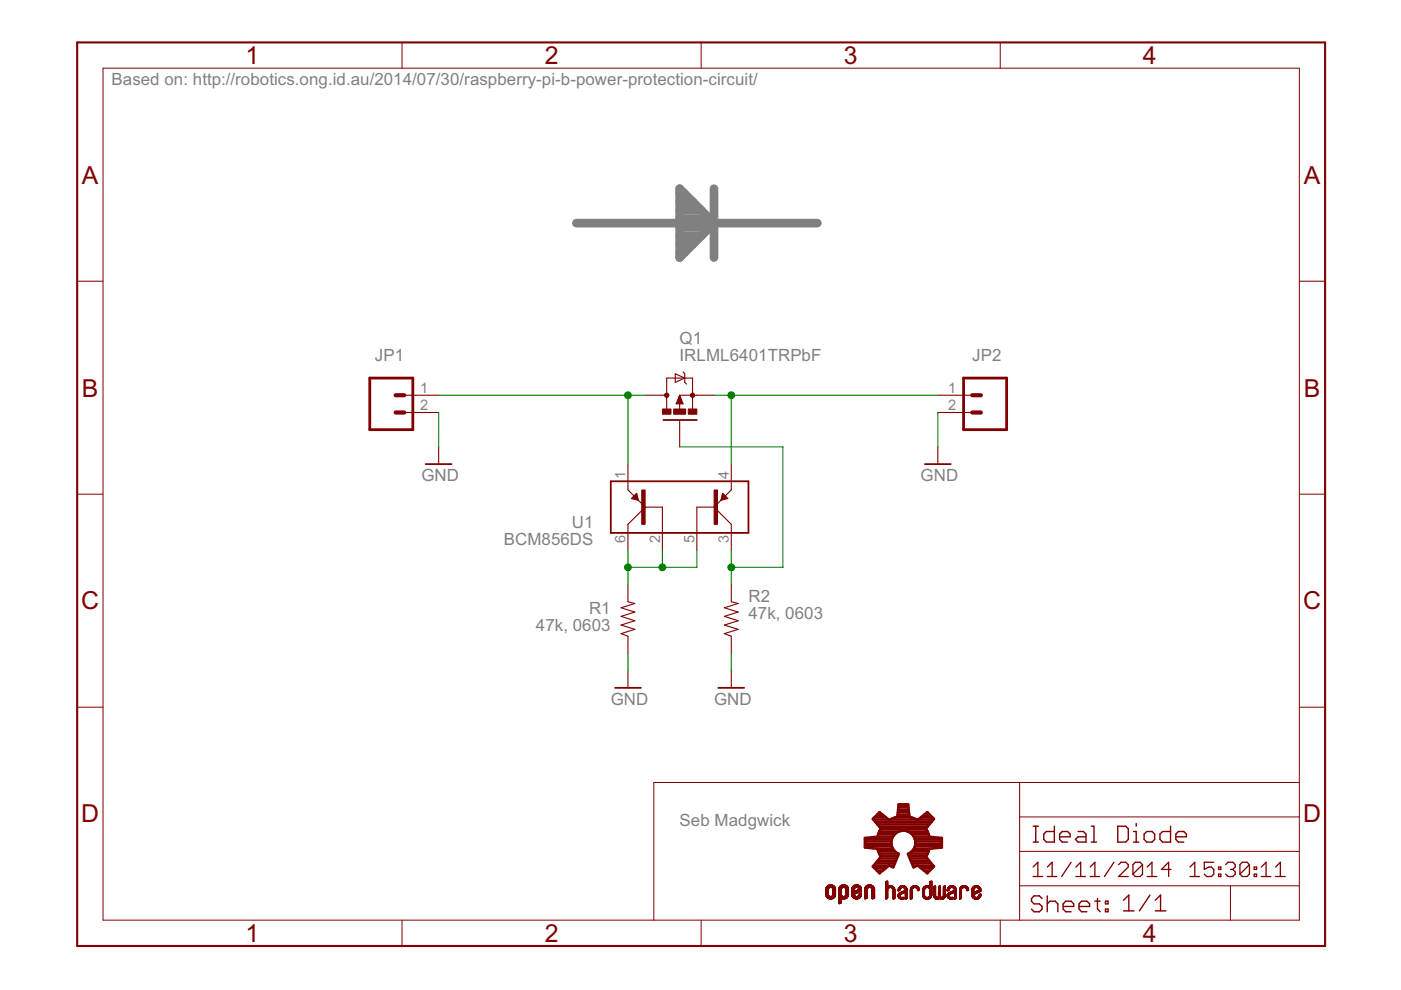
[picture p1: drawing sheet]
<svg xmlns="http://www.w3.org/2000/svg" width="297mm" height="210mm" viewBox="0 0 297 210" stroke-linecap="round" stroke-linejoin="round" font-family="sans-serif">
<path d="M122.2 47.3h51.1M144.1 40l7.3 7.3-7.3 7.3zM144.1 53.6h1M144.1 51.8h2.8M144.1 50h4.6M144.1 48.2h6.4M144.1 46.4h6.4M144.1 44.6h4.6M144.1 42.8h2.8M144.1 41h1M151.4 40v14.6" fill="none" stroke="#808080" stroke-width="1.8"/>
<g fill="none" stroke="#800000" stroke-width=".21">
<path d="M21.8 14.5h253.7v180.6h-253.7zM85.2 9v5.5M148.7 9v5.5M212.1 9v5.5M16.4 59.6h5.4M275.5 59.6h5.4M16.4 104.8h5.4M275.5 104.8h5.4M16.4 149.9h5.4M275.5 149.9h5.4M216.2 165.9v29.2M216.2 173.2h59.3"/>
<path d="M275.5 165.9h-136.9v29.2M85.2 195.1v5.5M148.7 195.1v5.5M175.1 189.6l.5 .1M175.1 189.6h.5M175.1 189.5h.5M175.1 189.4h.5M175.1 189.3h.5M175.1 189.2h.5M175.1 189.1h.5M175.1 189h.5M175.1 188.9h.5"/>
<path d="M175.1 188.8h.5M175.1 188.7h.5M175.1 188.6h.5M175.1 189.7l.6 .1M175.1 189.7h.6M175.1 188.5h.6M175.1 188.4h.6M175.1 189.8l.7 .1M175.1 189.8h.6M175.1 190h.8M175.1 189.9l.8 .1M175.1 189.9h.7"/>
<path d="M175.2 190.1h1.9M175.2 188.1h1.8M175.2 190.1h1.8M175.2 190.2h1.8M175.3 190.2h1.7M175.3 188h1.7M175.3 190.3h1.6M175.3 187.9h1.6M175.4 190.3h1.5M175.4 190.4h1.4M175.4 187.9h1.5M175.5 187.8h1.3"/>
<path d="M175.5 190.4h1.2M175.5 187.7l1.2 .1M175.6 190.5h1.1M175.6 187.7h1.1M175.6 188.5l-.5 .1M175.7 190.5h.9M175.7 188.4h-.6M175.7 188.3h-.6M175.7 187.6h.8M175.8 190.6h.6M175.8 188.3h-.7M175.9 188.2h-.8"/>
<path d="M175.9 187.6h.4M176 190.6h.3M176 188.2h-.9M176.2 188.2h.9M176.3 190h.8M176.4 188.2h.7M176.4 189.9h.7M176.4 188.3h.7M176.5 189.9h.6M176.5 188.3h.6M176.5 188.4h.6M176.6 189.8h.5"/>
<path d="M176.6 188.5h.6M176.6 188.4h.6M176.6 189.7h.6M176.6 189.6h.6M176.6 189.5h.6M176.6 189.4h.6M176.6 189.3h.6M176.6 189.2h.6M176.6 189.1h.6M176.6 189h.6M176.6 188.9h.6M176.6 188.8h.6"/>
<path d="M176.6 188.7h.6M176.6 188.6h.6M177.1 189.9l-.8 .1M177.2 189.7l-.6 .1M177.8 191.4h.6M177.8 191.3h.6M177.8 191.2h.6M177.8 191.1h.6M177.8 191h.6M177.8 190.9h.6M177.8 190.8h.6M177.8 190.7h.6"/>
<path d="M177.8 190.6h.6M177.8 190.1h2M177.8 190h.9M177.8 189.9l.8 .1M177.8 189.9h.7M177.8 189.8l.7 .1M177.8 189.8h.6M177.8 189.7l.6 .1M177.8 189.7h.6M177.8 189.6h.6M177.8 189.5h.6M177.8 189.4h.6"/>
<path d="M177.8 189.3h.6M177.8 189.2h.6M177.8 189.1h.6M177.8 189h.6M177.8 188.9h.6M177.8 188.8h.6M177.8 188.7h.6M177.8 188.6h.6M177.8 188.5h.6M177.8 188.4h.6M177.9 191.6h.1M177.9 188.1h1.9"/>
<path d="M178 188h1.7M178.1 187.9h1.5M178.2 187.8h1.4M178.2 191.5l-.4 .1M178.3 187.8h1.2M178.3 191.5h-.5M178.4 191.4l-.6 .1M178.4 187.7h1M178.4 190.6h-.6M178.5 188.4h-.7M178.5 188.3h-.6M178.5 187.6h.7"/>
<path d="M178.6 190.6h.6M178.6 188.3h-.7M178.6 188.2h-.7M178.6 187.6h.5M178.8 190.6h.2M178.8 188.2h-.9M179 188.2h.8M179.1 190h.7M179.1 190h.8M179.1 188.2h.8M179.2 188.3h.7M179.2 189.9h.7"/>
<path d="M179.3 188.4h.6M179.3 189.8h.6M179.3 190.5l-1.5 .1M179.3 188.5h.6M179.4 189.7h.5M179.4 189.6h.5M179.4 189.5h.5M179.4 189.4h.5M179.4 189.3h.5M179.4 189.2h.5M179.4 189.1h.5M179.4 189h.5"/>
<path d="M179.4 188.9h.5M179.4 188.8h.5M179.4 188.7h.5M179.4 188.6h.5M179.4 188.5h.5M179.4 190.5h-1.6M179.5 190.4l-1.7 .1M179.6 190.4h-1.8M179.6 190.3l-1.8 .1M179.7 190.3h-1.9M179.7 190.2h-1.9M179.8 190.1h-2"/>
<path d="M179.9 189.9h-.7M180.6 189.8h.6M180.6 189.7h.6M180.6 189.7h.5M180.6 189.3h1.3M180.6 188.9h2M180.6 188.8h.5M180.6 188.7h.5M180.6 188.6h.5M180.6 188.5h.5M180.6 188.5h.6M180.6 189.9h.7"/>
<path d="M180.6 189.8l.6 .1M180.6 189.9l.8 .1M180.7 190h.7M180.7 190.1h1.8M180.7 188.1h1.8M180.7 190.2h1.8M180.7 188h1.8M180.8 190.2h1.6M180.8 190.3h1.6M180.8 187.9l1.7 .1M180.8 187.9h1.6M180.9 190.3h1.5"/>
<path d="M180.9 187.9h1.5M180.9 190.4h1.4M181 187.8h1.3M181 190.4h1.2M181 187.8h1.2M181.1 190.5h1.1M181.1 187.7h1M181.1 188.6h-.5M181.2 189.6l-.6 .1M181.2 190.5h.9M181.2 188.4h-.6M181.2 189.6h-.6"/>
<path d="M181.2 188.3h-.6M181.2 187.6h.8M181.3 189.5l-.7 .1M181.3 188.3h-.7M181.3 190.6h.6M181.4 189.5h-.8M181.4 188.2h-.8M181.4 188.9h1.2M181.4 187.6h.4M181.5 190.6h.3M181.5 188.8h1.1M181.5 188.2h-.8"/>
<path d="M181.6 189.4l-1 .1M181.6 189.4h-1M181.6 188.8h1M181.7 188.2h.9M181.7 188.7h.9M181.8 190h.7M181.8 189.3l-1.2 .1M181.9 188.7h.7M181.9 188.2h.7M181.9 188.3h.7M182 189.9h.6M182 188.3h.6"/>
<path d="M182 188.6h.6M182 188.4h.6M182.1 189.8h.5M182.1 189.2l-1.5 .1M182.1 188.5h.5M182.1 189.7h.5M182.1 189.6h.5M182.1 189.5h.5M182.1 189.2h-1.5M182.2 189.5h.4M182.2 189.1h-1.6M182.3 189.4h.3"/>
<path d="M182.4 189.4h.2M182.4 189.1h-1.8M182.5 189h-1.9M182.6 189h-2M182.6 190h-.7M183.3 190.4h.6M183.3 190.3h.6M183.3 190.2h.6M183.3 190.1h.6M183.3 190h.6M183.3 189.9h.6M183.3 189.8h.6"/>
<path d="M183.3 189.7h.6M183.3 189.6h.6M183.3 189.5h.6M183.3 189.4h.6M183.3 189.3h.6M183.3 189.2h.6M183.3 189.1h.6M183.3 189h.6M183.3 188.9h.6M183.3 188.8h.6M183.3 188.7h.6M183.3 188.6h.6"/>
<path d="M183.3 188.5h.6M183.3 190.5h.3M183.3 188.3h.7M183.4 190.6h.1M183.4 188.1h1.9M183.5 188.1h1.8M183.5 188h1.7M183.6 187.9h1.6M183.6 187.9h1.5M183.7 187.8h1.3M183.7 190.5h-.4M183.8 190.4l-.5 .1"/>
<path d="M183.9 187.7h1M183.9 188.4h-.6M184 188.4h-.7M184 187.6h.7M184.1 188.3h-.7M184.1 188.2h-.7M184.1 187.6h.5M184.3 188.2h-.9M184.5 188.2h.8M184.6 188.2h.7M184.7 188.3h.7M184.8 188.4h.6"/>
<path d="M184.8 188.5h.6M184.8 190.3h.6M184.8 190.2h.6M184.8 190.1h.6M184.8 190h.6M184.8 189.9h.6M184.8 189.8h.6M184.8 189.7h.6M184.8 189.6h.6M184.8 189.5h.6M184.8 189.4h.6M184.8 189.3h.6"/>
<path d="M184.8 189.2h.6M184.8 189.1h.6M184.8 189h.6M184.8 188.9h.6M184.8 188.8h.6M184.8 188.7h.6M184.8 188.6h.6M184.9 190.5h.3M184.9 190.6h.1M185.3 190.5h-.5M185.4 190.4l-.6 .1M185.4 190.4h-.6"/>
<path d="M187.8 190.6h.2M187.8 187h.4M187.8 187.8h.4M187.8 190.4h.4M187.8 190.3h.4M187.8 190.2h.4M187.8 190.1h.4M187.8 190h.4M187.8 189.9h.4M187.8 189.8h.4M187.8 189.7h.4M187.8 189.6h.4"/>
<path d="M187.8 189.5h.4M187.8 189.4h.4M187.8 189.3h.4M187.8 189.2h.4M187.8 189.1h.4M187.8 189h.4M187.8 188.9h.4M187.8 188.8h.4M187.8 188.7h.4M187.8 188.6h.4M187.8 188.5h.4M187.8 188.1h1.7"/>
<path d="M187.8 188l1.7 .1M187.8 188h1.6M187.8 187.9l1.6 .1M187.8 187.9h1.5M187.8 187.8l1.4 .1M187.8 187.7h.4M187.8 187.6h.4M187.8 187.5h.4M187.8 187.4h.4M187.8 187.3h.4M187.8 187.2h.4M187.8 187.1h.4"/>
<path d="M187.8 190.6h.1M187.9 186.9h.3M188.1 190.5l-.3 .1M188.2 190.5h-.4M188.2 190.4h-.4M188.3 188.5h-.5M188.3 188.4h-.5M188.4 188.4h-.6M188.4 188.3h-.6M188.5 187.8h.6M188.5 188.3h-.7M188.6 188.2h-.8"/>
<path d="M188.7 187.8h.1M188.9 188.2h.7M189 188.3h.7M189.1 188.3h.6M189.2 188.4h.5M189.3 188.5h.4M189.3 188.6h.4M189.3 188.7h.4M189.4 190.4h.3M189.4 190.3h.3M189.4 190.2h.3M189.4 190.1h.3"/>
<path d="M189.4 190h.3M189.4 189.9h.3M189.4 189.8h.3M189.4 189.7h.3M189.4 189.6h.3M189.4 189.5h.3M189.4 189.4h.3M189.4 189.3h.3M189.4 189.2h.3M189.4 189.1h.3M189.4 189h.3M189.4 188.9h.3"/>
<path d="M189.4 188.8h.3M189.4 190.6h.1M189.5 190.6h-.1M189.6 188.2h-1.8M189.7 190.5l-.3 .1M189.7 190.5h-.3M189.7 190.4h-.3M190.4 190h.5M190.4 189.9l.4 .1M190.4 189.9h.4M190.4 189.8h.4M190.4 188.7h.4"/>
<path d="M190.4 190.1h.5M190.4 190.2h.6M190.4 188.5h.5M190.5 190.2h.6M190.5 188.4h.4M190.5 190.3h1.1M190.5 188.3h.5M190.6 190.4h1.1M190.6 188.9h-.2M190.6 188.1h1.5M190.7 190.5h1M190.7 188.1h1.4"/>
<path d="M190.7 188.8l-.3 .1M190.7 188h1.3M190.8 190.5h.9M190.8 188.8h-.4M190.8 188h1.2M190.8 189.3h1.6M190.8 188.7l-.4 .1M190.8 189.8l-.4 .1M190.8 188.6l-.4 .1M190.8 188.6h-.4M190.8 187.9h1.1M190.9 190.6h.8"/>
<path d="M190.9 189.7l-.5 .1M190.9 188.5l-.5 .1M190.9 189.7h-.5M190.9 187.9h.9M190.9 190.6h.7M191 189.6l-.6 .1M191 189.2h1.4M191 188.4h-.5M191 187.8h.7M191 189.1h1.4M191.1 189.6h-.7M191.1 188.3h-.6"/>
<path d="M191.2 189.5l-.7 .1M191.2 189.1h1.2M191.2 190.6v.1M191.2 188.2h-.6M191.3 189.5h-.8M191.3 189h1.1M191.3 187.8h.2M191.3 190.2h.3M191.5 189h.9M191.5 189.4l-1 .1M191.5 188.2h.7M191.5 189.4h-.9"/>
<path d="M191.5 188.9h.9M191.6 188.3h.7M191.7 188.9h.7M191.7 188.3h.6M191.7 189.3l-1.1 .1M191.8 188.4h.5M191.8 188.8h.6M191.9 188.5h.4M191.9 189.3h.5M191.9 188.8h.5M191.9 188.6h.5M191.9 190.6h.2"/>
<path d="M191.9 190.4h.5M191.9 190.3h.5M191.9 190.2h.5M191.9 190.1h.5M191.9 190h.5M191.9 189.9h.5M191.9 189.8h.5M191.9 189.7h.5M191.9 189.6h.5M191.9 189.5h.5M191.9 189.4h.5M191.9 188.7h.5"/>
<path d="M192.2 190.6h-.3M192.2 188.2h-1.6M192.3 190.5l-.4 .1M192.4 190.5h-.5M192.4 189.3h-1.7M193 190.4h.4M193 190.3h.4M193 190.2h.4M193 190.1h.4M193 190h.4M193 189.9h.4M193 189.8h.4"/>
<path d="M193 189.7h.4M193 189.6h.4M193 189.5h.4M193 189.4h.4M193 189.3h.4M193 189.2h.4M193 189.1h.4M193 189h.4M193 188.9h.4M193 188.8h.4M193 188.7h.4M193 188.6h.4"/>
<path d="M193 188.5h.5M193 190.6h.1M193.2 190.6h-.2M193.2 188.1h1.5M193.3 188.1h1.4M193.3 188h1.4M193.3 190.5l-.3 .1M193.4 188h1.2M193.4 190.5h-.4M193.4 187.9h1.1M193.5 188.5h-.5M193.5 188.4h-.5"/>
<path d="M193.5 187.9h.9M193.6 188.4h-.5M193.6 188.3h-.5M193.7 187.8h.6M193.7 188.3h-.6M193.8 188.2h-.7M193.9 187.8h.2M194.1 188.2h.7M194.2 188.3h.6M194.3 188.3h.6M194.4 188.4h.5M194.5 188.5h.4"/>
<path d="M194.5 188.6h.4M194.5 188.6l.5 .1M194.6 188.7h.4M194.8 188.8l-.2 .1M194.8 188.2h-1.7M194.9 188.8h-.3M194.9 188.7l-.3 .1M195.6 189.7h.4M195.6 189.6h.4M195.6 189.5h.4M195.6 189.4h.4M195.6 189.3h.4"/>
<path d="M195.6 189.2h.4M195.6 189.1h.4M195.6 189h.4M195.6 188.9h.4M195.6 188.8h.4M195.6 189.8h.4M195.6 188.7h.4M195.6 188.6h.4M195.6 190h.6M195.6 189.9l.5 .1M195.6 189.9h.4M195.6 188.4h.5"/>
<path d="M195.7 190.1h.5M195.7 190.1h.6M195.7 190.2h.6M195.7 190.2h.7M195.8 190.3h1.6M195.8 188.1h1.8M195.9 190.4h1.4M195.9 188.1h1.7M195.9 188h1.7M195.9 190.4h1.3M196 190.5h1.2M196 188h1.6"/>
<path d="M196 187.9h1.6M196.1 190.5h1M196.1 188.5l-.5 .1M196.1 188.5h-.5M196.1 187.9h.9M196.2 188.4h-.5M196.2 190.6h.7M196.2 188.3h-.5M196.3 187.8h.6M196.3 188.3h-.6M196.4 188.2h-.6M196.5 190.6v.1"/>
<path d="M196.5 187.8h.2M196.6 190.6v.1M196.7 188.2h.9M196.8 188.3h.8M196.9 190.1h.6M197 188.3h.6M197 190.1h.5M197 188.4h.6M197 190.6h-.8M197.1 188.5h.5M197.1 187.9h.5M197.1 189.9h.4"/>
<path d="M197.1 187.8h.5M197.1 189.8h.5M197.1 189.7h.5M197.1 189.6h.5M197.1 189.5h.5M197.1 189.4h.5M197.1 189.3h.5M197.1 189.2h.5M197.1 189.1h.5M197.1 189h.5M197.1 188.9h.5M197.1 188.8h.5"/>
<path d="M197.1 188.7h.5M197.1 188.6h.5M197.1 187.7h.5M197.1 187.6h.5M197.1 187.5h.5M197.1 187.4h.5M197.1 187.3h.5M197.1 187.2h.5M197.1 187.1h.5M197.1 187h.5M197.2 186.9h.4M197.3 186.9h.3"/>
<path d="M197.4 190.2h-.7M197.5 190.2h-.7M197.5 190h-.5M197.5 189.9l-.4 .1M197.6 189.8l-.5 .1M197.6 188.2h-1.8M198 189.9h.4M198 189.8h.4M198 189.7h.4M198 189.6h.4M198 189.5h.4M198 189.4h.4"/>
<path d="M198 189.3h.4M198 189.2h.4M198 189.1h.4M198 189h.4M198 188.9h.4M198 188.8h.4M198 188.7h.4M198 188.6h.4M198 188.5h.4M198 188.4h.4M198 188.3h.4M198 188.2h.4"/>
<path d="M198 188.1h.4M198 188h.4M198 190.2h.5M198 190.1h.5M198 190.1h.4M198 190h.4M198 189.9l.4 .1M198 190.3h2.3M198 190.2h.6M198 187.9h.4M198.1 190.3h2.2M198.1 187.9h.3"/>
<path d="M198.2 190.5h2M198.2 187.8h.1M198.2 190.5h.9M198.3 190.6h.8M198.4 190.6h.6M198.7 190.6v.1M198.7 190.2h.9M198.8 190.2h.7M198.9 190.1h.6M198.9 190.1h.5M198.9 190h.5M198.9 189.9h.5"/>
<path d="M198.9 189.8h.5M198.9 189.7h.5M198.9 189.6h.5M198.9 189.5h.5M198.9 189.4h.5M198.9 189.3h.5M199 189.8h.4M199 189.3h.4M199 189.2h.4M199 189.1h.4M199 189h.4M199 188.9h.4"/>
<path d="M199 188.8h.4M199 188.7h.4M199 188.6h.4M199 188.5h.4M199 188.4h.4M199 188.3h.4M199 188.2h.4M199 188.1h.4M199 188h.4M199.1 187.9h.3M199.2 187.9h.2M199.2 190.5h.9"/>
<path d="M199.3 187.8h.1M199.3 190.6h.7M199.4 190.6h.6M199.9 190.1h.5M199.9 190h.5M200 190h.4M200 189.9h.4M200 189.8h.4M200 189.7h.4M200 189.6h.4M200 189.5h.4M200 189.4h.4"/>
<path d="M200 189.3h.4M200 189.2h.4M200 189.1h.4M200 189h.4M200 188.9h.4M200 188.8h.4M200 188.7h.4M200 188.6h.4M200 188.5h.4M200 188.4h.4M200 188.3h.4M200 188.2h.4"/>
<path d="M200 188.1h.4M200 188h.4M200.1 187.9h.3M200.2 187.9h.2M200.2 190.4l-2.1 .1M200.3 187.8h.1M200.3 190.4h-2.2M200.4 190.2h-.7M200.4 190.2h-.5M200.8 190h.5M200.8 189.9h.5M200.8 189.8h.5"/>
<path d="M200.8 190.1h.5M200.8 188.6h.5M200.8 188.5h.5M200.9 190.2h.5M200.9 190.2h.6M200.9 188.4h.4M200.9 190.3h1.1M200.9 190.3l1.2 .1M201 190.4h1.1M201 188.9h-.2M201 188.2h1.6M201.1 190.4h1"/>
<path d="M201.1 188.1h1.5M201.1 188.1h1.4M201.1 188.8l-.3 .1M201.1 190.5h1M201.1 188h1.4M201.2 190.5h.9M201.2 188.8h-.4M201.2 188h1.2M201.2 188.7l-.4 .1M201.2 188.7h-.4M201.3 188.6l-.5 .1M201.3 190.6h.8"/>
<path d="M201.3 187.9h1M201.3 189.7l-.5 .1M201.3 188.5h-.4M201.3 189.7h-.5M201.3 187.9h.9M201.4 190.6h.6M201.4 189.7h-.6M201.4 189.2h1.4M201.4 188.4h-.5M201.4 189.1h1.4M201.4 188.3h-.5M201.5 187.8h.6"/>
<path d="M201.5 189.6h-.6M201.5 188.3h-.6M201.6 189.5l-.7 .1M201.6 189.1h1.2M201.6 188.2h-.6M201.7 189.5h-.8M201.7 189h1.1M201.7 187.8h.1M201.8 190.2h.2M201.9 189.4l-1 .1M201.9 189h.9M201.9 188.2h.7"/>
<path d="M202 189.4h-1M202 188.9h.8M202 188.3h.7M202.1 188.9h.7M202.1 188.3h.6M202.2 189.3l-1.1 .1M202.2 188.4h.5M202.2 189.3h-1.1M202.2 188.8h.6M202.3 188.5h.4M202.3 188.5h.5M202.3 189.3h.5"/>
<path d="M202.3 188.8h.5M202.4 189.3h.4M202.4 188.7h.4M202.4 188.6h.4M202.4 190.6h.1M202.4 190.4h.4M202.4 190.3h.4M202.4 190.2h.4M202.4 190.1h.4M202.4 190h.4M202.4 189.9h.4M202.4 189.8h.4"/>
<path d="M202.4 189.7h.4M202.4 189.6h.4M202.4 189.5h.4M202.4 189.4h.4M202.6 190.6h-.2M202.7 190.5l-.3 .1M202.7 190.5h-.3M202.8 189.2l-1.6 .1M203.4 190.6h.2M203.4 190.4h.4M203.4 190.3h.4M203.4 190.2h.4"/>
<path d="M203.4 190.1h.4M203.4 190h.4M203.4 189.9h.4M203.4 189.8h.4M203.4 189.7h.4M203.4 189.6h.4M203.4 189.5h.4M203.4 189.4h.4M203.4 189.3h.4M203.4 189.2h.4M203.4 189.1h.4M203.4 189h.4"/>
<path d="M203.4 188.9h.4M203.4 188.8h.4M203.4 188.7h.4M203.4 188.6h.4M203.4 188.5h.5M203.6 188.2h1.6M203.6 190.6h-.2M203.6 188.1h1.5M203.7 188.1h1.4M203.7 188h1.4M203.8 190.5l-.4 .1M203.8 188h1.2"/>
<path d="M203.8 190.5h-.4M203.8 187.9h1.2M203.9 188.5h-.4M203.9 188.4h-.4M203.9 187.9h1M204 188.4h-.5M204 187.8h.7M204 188.3h-.5M204.2 188.3h-.7M204.3 188.2h-.7M204.3 187.8h.2M204.5 188.2h.8"/>
<path d="M204.7 188.3h.6M204.8 188.3h.5M204.8 188.4h.5M204.9 188.4h.4M204.9 188.5h.5M204.9 188.6h.5M204.9 188.7h.5M205.2 188.8l-.2 .1M205.3 188.8h-.3M205.4 188.7l-.4 .1M206 189.8l.5 .1M206 189.8h.5"/>
<path d="M206 189.7h.5M206 189.2h1.6M206 189.1h.5M206 189h.5M206 188.9h.5M206 188.8h.5M206 188.7h.5M206 188.6h.5M206 189.9l.5 .1M206 189.9h.5M206 188.5h.5M206.1 190h.5"/>
<path d="M206.1 190.1h.5M206.1 190.1h.6M206.1 190.2h.7M206.2 190.2h.7M206.2 190.3h1.6M206.2 188.1h1.6M206.3 188.1h1.4M206.4 188h1.3M206.4 190.5h1.2M206.4 188h1.2M206.5 187.9h1M206.5 190.5h1"/>
<path d="M206.5 188.6h-.5M206.5 188.5h-.5M206.5 188.4h-.4M206.5 189.6l-.5 .1M206.5 187.9h.9M206.6 190.6h.8M206.6 188.4h-.5M206.6 188.3h-.5M206.7 187.8h.6M206.7 189.6h-.7M206.7 190.6h.6M206.8 188.3h-.7"/>
<path d="M206.8 189.5l-.8 .1M206.9 189.5h-.9M206.9 188.2h-.7M206.9 187.8h.2M206.9 190.6v.1M207 189h.9M207 189.4l-1 .1M207.1 189.4h-1.1M207.1 188.2h.7M207.2 190.2h.6M207.2 188.9h.8M207.3 188.3h.6"/>
<path d="M207.3 189.3l-1.3 .1M207.3 188.8h.7M207.3 189.3h-1.3M207.4 188.4h.5M207.5 190h.4M207.5 188.8h.5M207.5 188.4h.4M207.5 188.5h.4M207.5 189.9h.4M207.5 189.9h.5M207.5 189.2l-1.5 .1M207.5 188.7h.5"/>
<path d="M207.5 188.6h.5M207.6 189.8h.4M207.6 189.7h.4M207.6 190.4l-1.2 .1M207.7 189.6h.3M207.7 190.4h-1.4M207.7 189.1h-1.1M207.7 190.3l-1.5 .1M207.8 189.5h.2M207.8 188.2h-1.6M207.8 190.2h-.5M207.9 190.1h-.6"/>
<path d="M207.9 189.1h-1.1M207.9 190.1h-.5M207.9 189h-1.1M208 188.9h-.9M212.1 195.1v5.5M216.2 187.8h59.3M216.2 180.5h59.3M260.9 187.8v7.3"/>
</g>
<g fill="none" stroke="#800000" stroke-width=".3">
<path d="M219.1 178.5h1.1M219.1 175.2h1.1M219.6 175.2v3.3M223.5 175.2v3.3h-1.7l-.5-.5v-1.2l.5-.5h1.7M224.7 177.4h2.2v-.6l-.6-.5h-1.1l-.5 .5v1.2l.5 .5h1.1M228.6 176.3h1.1l.6 .5v1.7h-1.7l-.6-.5 .6-.6h1.7M231.4 178.5h1.1M231.4 175.2h.5v3.3M237 175.2h1.7l.5 .5v2.3l-.5 .5h-1.7zM240.3 178.5h1.1M240.3 176.3h.6v2.2M240.9 174.6v.6"/>
<path d="M242.6 176.8l.5-.5h1.2l.5 .5v1.2l-.5 .5h-1.2l-.5-.5zM248.2 175.2v3.3h-1.7l-.6-.5v-1.2l.6-.5h1.7M249.3 177.4h2.2v-.6l-.5-.5h-1.1l-.6 .5v1.2l.6 .5h1.1M220.9 190.5l-.5-.6h-1.2l-.5 .6v.6l.5 .5h1.2l.5 .6v.5l-.5 .6h-1.2l-.5-.6M222 191.6l.6-.5h1.1l.6 .5v1.7M222 189.9v3.4M225.4 192.2h2.2v-.6l-.5-.5h-1.1l-.6 .5v1.1l.6 .6h1.1M228.8 192.2h2.2v-.6l-.6-.5h-1.1l-.5 .5v1.1l.5 .6h1.1M232.1 191.1h1.2M232.7 190.5v2.2l.6 .6M234.4 191.1h.5v.5h-.5zM234.4 192.7h.5v.6h-.5z"/>
<path d="M238.2 190.9l1.1-1.1v3.3M238.2 193.1h2.3M243.8 189.8l-2.2 3.3M244.9 193.1h2.3M244.9 190.9l1.2-1.1v3.3"/>
</g>
<g fill="none" stroke="#800000" stroke-width=".28">
<path d="M219 183.8l1-1v3M219 185.8h2.1M222.1 185.8h2M222.1 183.8l1-1v3M227.1 182.8l-2 3M228.1 185.8h2M228.1 183.8l1-1v3M231.1 185.8h2.1M231.1 183.8l1-1v3M236.2 182.8l-2 3M237.2 183.3l.5-.5h1l.5 .5v.5l-2 2h2M242.2 183.3v2l-.5 .5h-1l-.5-.5"/>
<path d="M242.2 183.3l-.5-.5h-1l-.5 .5v2M242.2 183.3l-2 2M243.2 185.8h2.1M243.2 183.8l1-1v3M248.3 184.3h-2l1.5-1.5v3M252.3 185.8h2M252.3 183.8l1-1v3M257.3 182.8h-2v1.5l1-.5h.5l.5 .5v1l-.5 .5h-1l-.5-.5M258.4 185.3h.4v.5h-.4zM258.4 183.8h.4v.5h-.4zM259.9 183.3l.5-.5h1l.5 .5v.5l-.5 .5M260.9 184.3h.5"/>
<path d="M261.4 184.3l.5 .5v.5l-.5 .5h-1l-.5-.5M264.9 183.3v2l-.5 .5h-1l-.5-.5M264.9 183.3l-.5-.5h-1l-.5 .5v2M264.9 183.3l-2 2M265.9 185.3h.5v.5h-.5zM265.9 183.8h.5v.5h-.5zM267.4 185.8h2.1M267.4 183.8l1-1v3M270.4 185.8h2.1M270.4 183.8l1.1-1v3"/>
</g>
<path d="M16.4 9h264.5v191.6h-264.5zM144.1 85.1v.3h-.4l.4-1.2 .4 1.2" fill="none" stroke="#800000" stroke-width=".44"/>
<g fill="#800000" stroke="#800000" stroke-width=".21">
<path d="M151.4 103.9h.7v7.3h-.7z"/>
<path d="M136.1 103.9h.7v7.3h-.7z"/>
<path d="M145.9 86.7h1.8v1.1h-1.8z"/>
<path d="M140.4 86.7h1.9v1.1h-1.9z"/>
<path d="M142.8 86.7h2.6v1.1h-2.6z"/>
</g>
<g fill="none" stroke="#800000" stroke-width=".23">
<path d="M143.2 79.2l2 1-2 .9zM144.8 78.9l.4 .3v1.9l.4 .3M85.7 83.8h7.3M85.7 87.5h7.3M93 94.7v3.7M133.1 98.4v5.5l3.7 3.6M136.8 83.8h4.6M141.4 86.7v-6.5h5.4v6.5M144.1 83.8h7.3M144.1 83.8l.7 1.8h-1.4zM144.1 85.4v1.3M144.1 89.3v5.4"/>
<path d="M155 98.4v5.5l-3.6 3.6M198.8 83.8h7.3M198.8 87.5h7.3M198.8 94.7v3.7M133.9 105.7l1.1-1.1 .3 1.5zM133.9 105.7h1.3M134.1 105.5h1.1M134.3 105.3h.8M134.5 105.1h.6M134.5 105.9h.8M134.7 104.9h.3M134.9 104.7h.1"/>
<path d="M135.2 106h.1M136.8 107.5l-3.7 3.7v5.4M136.8 107.5h3.6v9.1M151.4 107.5l3.6 3.7v5.4M151.4 107.5h-3.7v9.1M152.9 106h.1M152.9 105.9h.8M153 105.7h1.3M153 105.5h1.1M153 105.3h.9M153.1 105.1h.6M153.1 104.9h.4"/>
<path d="M153.2 104.7h.1M153.2 104.6l1.1 1.1-1.5 .4zM133.1 124v3.6l1.5 .4-2.9 .9 2.9 .9-2.9 .9 2.9 .9-2.9 .9 2.9 .9-2.9 .9 1.4 .6v3.6M155 124v3.6l1.5 .4-2.9 .9 2.9 .9-2.9 .9 2.9 .9-2.9 .9 2.9 .9-2.9 .9 1.4 .6v3.6M133.1 142.2v3.6M155 142.2v3.6"/>
</g>
<path d="M90.3 98.4h5.4M140.6 89h7.1M196.1 98.4h5.5M129.5 102h29.2v11h-29.2zM130.4 145.8h5.5M152.3 145.8h5.5" fill="none" stroke="#800000" stroke-width=".38"/>
<g fill="#800000" stroke="#800000" stroke-width=".21">
<circle cx="146.8" cy="83.8" r=".48"/>
<circle cx="141.4" cy="83.8" r=".47"/>
</g>
<path d="M78.4 80.2h9.1v10.9h-9.1zM204.3 80.2h9.1v10.9h-9.1z" fill="none" stroke="#800000" stroke-width=".59"/>
<path d="M83.9 87.5h1.8M83.9 83.8h1.8M206.1 87.5h1.9M206.1 83.8h1.9" fill="none" stroke="#800000" stroke-width=".89"/>
<g fill="none" stroke="#800000" stroke-width=".55">
<path d="M183.4 179.4h5.7M183.4 178.9h5.6M183.4 178.4h5.6M183.4 177.9h5.7M185.2 173.8h3.2M185.4 173.2h2.3M185.6 174.3h11.9M186 172.7h1.1M186 174.8h11.1M186 180h3.3M186.1 177.4h3.2M186.2 176.8l-.2 .6-2.6 .3v2l2.6 .3"/>
<path d="M186.2 176.8h3.5M186.4 176.3h4.1M186.4 175.3h10.2M186.5 172.2l2.1 1.7 1.7-.7 .2-2.7h2l.3 2.7 1.7 .7 2.1-1.7M186.5 172.2l-1.4 1.4 1.7 2.1-.6 1.1M186.5 172.2h.1M186.7 175.8h9.7M188.8 173.8h5.5M190 173.2h3M190.3 172.7h2.5M190.4 172.2h2.3M190.4 171.7h2.3"/>
<path d="M190.5 171.2h2.1M190.5 170.7h2.1M192.6 176.3a2.57 2.57 0 0 0-3.4 1.4 2.57 2.57 0 0 0 1.4 3.4l-1.2 2.8-.8-.4-2.1 1.6-1.4-1.4 1.7-2-.8-1.7M192.6 176.3l1 .8 .4 .8M192.6 176.3h4.1M193.3 176.8h3.6M193.7 177.4h3.3M193.8 180h3.2M193.8 179.9l-.6 .7-.7 .5 1.2 2.8 .8-.4 2.1 1.6 1.4-1.4-1.7-2 .7-1.7M194 177.9l.1 .8-.3 1.2M194 179.4h5.7M194 177.9h5.7"/>
<path d="M194.1 178.9h5.6M194.1 178.4h5.6M194.7 173.8h3.2M195.3 173.2h2.3M196 172.7h1.1M196.6 172.2h.1M196.6 172.2l1.4 1.4-1.7 2.1 .6 1.1M196.9 176.8l.1 .6 2.7 .3v2l-2.7 .3M185.2 183.6h3.2M185.4 184.1h2.4M185.6 183h4.1M185.9 184.6h1.3"/>
<path d="M186.1 182.5h3.8M186.2 180.5h3.5M186.4 181h4M186.4 185.1h.1M186.5 182h3.7M186.6 181.5h3.8M188.7 183.6h.8M192.7 181h4M192.7 181.5h3.7M192.9 182h3.7M193.1 182.5h3.9M193.3 183h4.1"/>
<path d="M193.4 180.5h3.5M193.5 183.6h.9M194.6 183.6h3.3M195.3 184.1h2.4M195.9 184.6h1.2M196.5 185.1h.1"/>
</g>
<g fill="none" stroke="#008000" stroke-width=".23">
<path d="M93 87.5v7.2M93 83.8h43.8M133.1 83.8v14.6M144.1 94.7h21.9v25.6h-11M151.4 83.8h47.4M155 83.8v14.6M198.8 87.5v7.2M133.1 116.6v7.4M140.4 116.6v3.7M147.7 116.6v3.7h-14.6M155 116.6v7.4M133.1 138.5v3.7"/>
<path d="M155 138.5v3.7"/>
</g>
<g fill="#008000" stroke="#008000" stroke-width=".21">
<circle cx="133.1" cy="120.3" r=".72"/>
<circle cx="140.4" cy="120.3" r=".72"/>
<circle cx="155" cy="120.3" r=".72"/>
<circle cx="155" cy="83.8" r=".72"/>
<circle cx="133.1" cy="83.8" r=".72"/>
</g>
<g font-size="5.9" fill="#800000">
<text x="52.1" y="13.6">1</text>
<text x="115.5" y="13.6">2</text>
<text x="178.9" y="13.6">3</text>
<text x="242.3" y="13.6">4</text>
<text x="17.3" y="38.9">A</text>
<text x="276.5" y="38.9">A</text>
<text x="17.3" y="84.1">B</text>
<text x="276.5" y="84.1">B</text>
<text x="17.2" y="129.2">C</text>
<text x="276.3" y="129.2">C</text>
<text x="17.2" y="174.4">D</text>
<text x="276.3" y="174.4">D</text>
<text x="52.1" y="199.7">1</text>
<text x="115.5" y="199.7">2</text>
<text x="178.9" y="199.7">3</text>
<text x="242.3" y="199.7">4</text>
</g>
<g font-size="4" fill="#808080">
<text x="23.7" y="18.1">Based on: http://robotics.ong.id.au/2014/07/30/raspberry-pi-b-power-protection-circuit/</text>
<text x="79.5" y="76.5">JP1</text>
<text x="144.1" y="76.5">IRLML6401TRPbF</text>
<text x="144.1" y="72.9">Q1</text>
<text x="206.1" y="76.5">JP2</text>
<text x="89.4" y="102">GND</text>
<text x="195.2" y="102">GND</text>
<text x="121.2" y="111.9">U1</text>
<text x="106.8" y="115.6">BCM856DS</text>
<text x="124.9" y="130.2">R1</text>
<text x="158.7" y="131.2">47k, 0603</text>
<text x="158.7" y="127.6">R2</text>
<text x="113.6" y="133.8">47k, 0603</text>
<text x="129.5" y="149.5">GND</text>
<text x="151.4" y="149.5">GND</text>
<text x="144.1" y="175">Seb Madgwick</text>
</g>
<g font-size="3.5" fill="#808080">
<text x="89.1" y="83.3">1</text>
<text x="201.1" y="83.3">1</text>
<text x="89.1" y="86.9">2</text>
<text x="201.1" y="86.9">2</text>
<text x="132.6" y="101.5" transform="rotate(-90 132.6 101.5)">1</text>
<text x="154.5" y="101.5" transform="rotate(-90 154.5 101.5)">4</text>
<text x="132.6" y="115.2" transform="rotate(-90 132.6 115.2)">6</text>
<text x="139.9" y="115.2" transform="rotate(-90 139.9 115.2)">2</text>
<text x="147.2" y="115.2" transform="rotate(-90 147.2 115.2)">5</text>
<text x="154.5" y="115.2" transform="rotate(-90 154.5 115.2)">3</text>
</g>
</svg>
